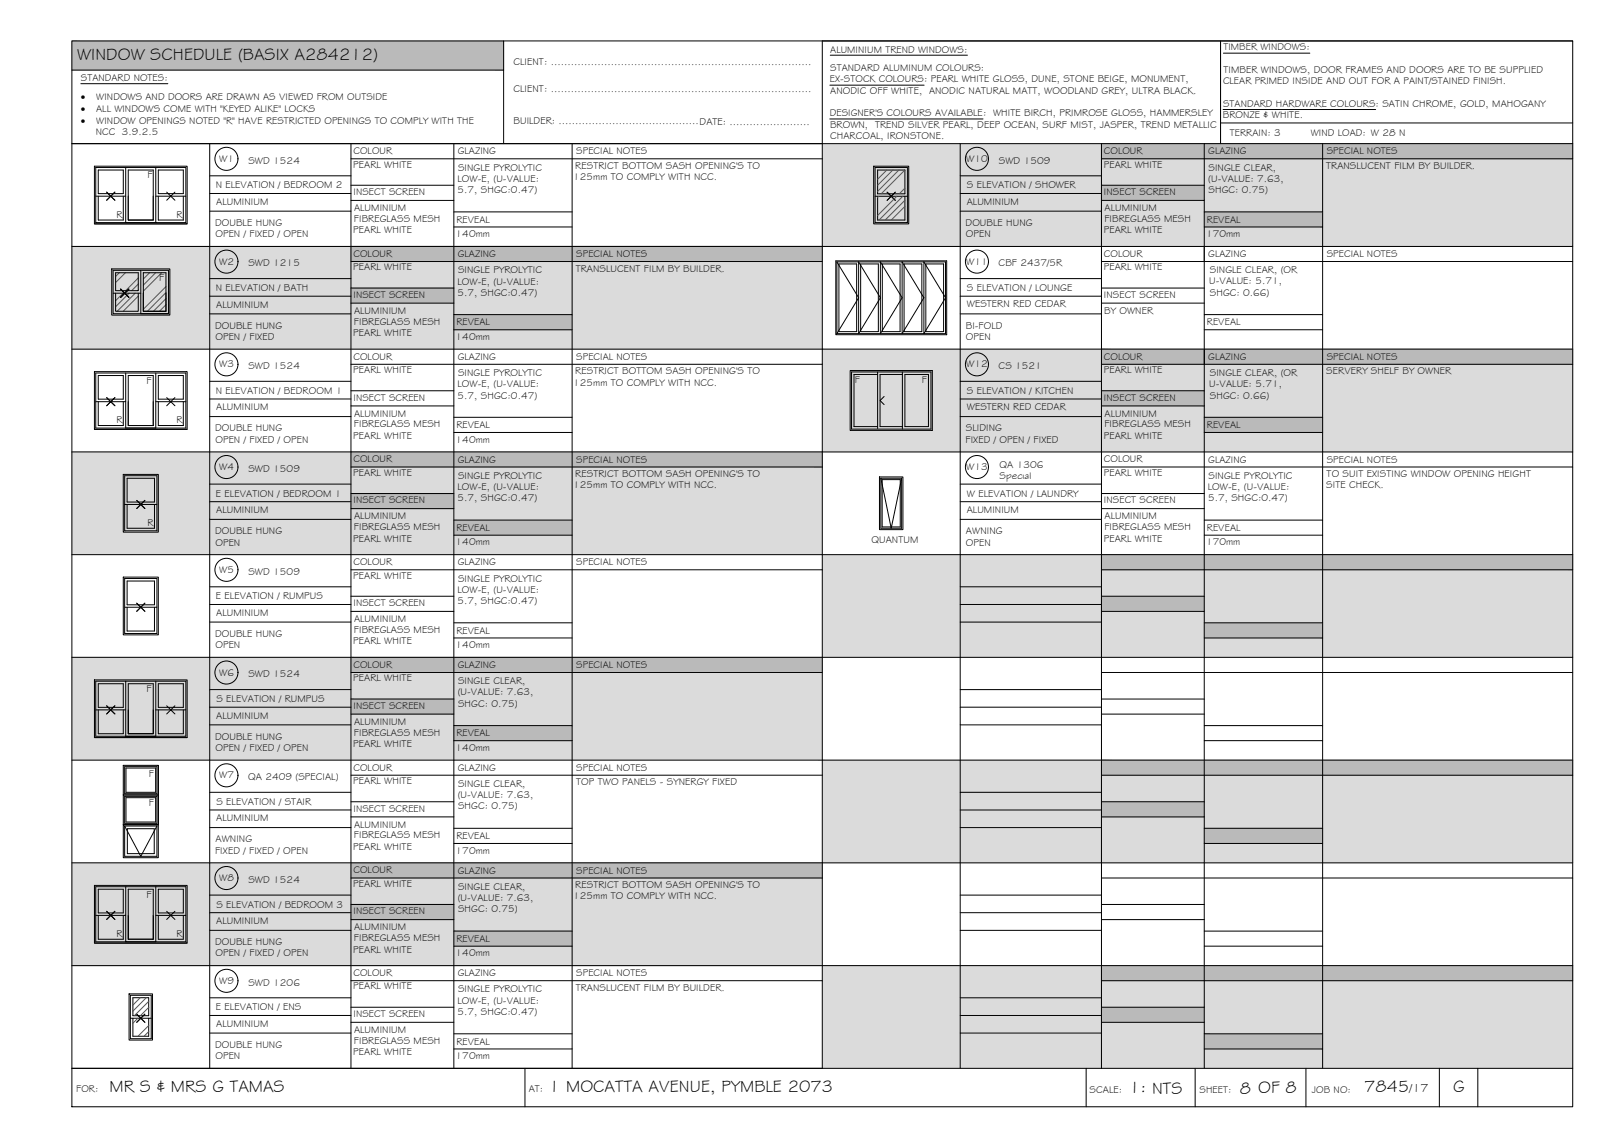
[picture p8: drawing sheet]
<svg xmlns="http://www.w3.org/2000/svg" width="420mm" height="297mm" viewBox="0 0 420 297" stroke-linecap="round" stroke-linejoin="round" font-family="sans-serif">
<!-- layer: WINDOW SCHEDULE HATCH -->
<g fill="#dbdbdb" stroke="#dbdbdb" stroke-width=".26">
<path d="M213.7 37.3l195 26.7v-26.7zM213.7 37.3l195 26.7h-195z"/>
<path d="M18.7 64l195 26.7v-26.7zM18.7 64l195 26.7h-195z"/>
<path d="M213.7 90.7l195 26.7v-26.7zM213.7 90.7l195 26.7h-195z"/>
<path d="M18.7 117.4l195 26.7v-26.7zM18.7 117.4l195 26.7h-195z"/>
<path d="M213.7 144.1l195 26.7v-26.7zM213.7 144.1l195 26.7h-195z"/>
<path d="M18.7 170.8l195 26.7v-26.7zM18.7 170.8l195 26.7h-195z"/>
<path d="M213.7 197.5l195 26.7v-26.7zM213.7 197.5l195 26.7h-195z"/>
<path d="M18.7 224.2l195 26.7v-26.7zM18.7 224.2l195 26.7h-195z"/>
<path d="M213.7 250.9l195 26.7v-26.7zM213.7 250.9l195 26.7h-195z"/>
</g>
<g fill="#bababa" stroke="#bababa" stroke-width=".26">
<path d="M18.7 10.6l112.2 7.6v-7.6zM18.7 10.6l112.2 7.6h-112.2z"/>
<path d="M286.2 37.3l122.5 4v-4zM286.2 37.3l122.5 4h-122.5z"/>
<path d="M286.2 48.1l26.7 4v-4zM286.2 48.1l26.7 4h-26.7z"/>
<path d="M312.9 55.1l30.8 3.9v-3.9zM312.9 55.1l30.8 3.9h-30.8z"/>
<path d="M91.2 64l122.5 4v-4zM91.2 64l122.5 4h-122.5z"/>
<path d="M91.2 74.9l26.7 3.9v-3.9zM91.2 74.9l26.7 3.9h-26.7z"/>
<path d="M117.9 81.8l30.8 3.9v-3.9zM117.9 81.8l30.8 3.9h-30.8z"/>
<path d="M286.2 90.7l122.5 4v-4zM286.2 90.7l122.5 4h-122.5z"/>
<path d="M286.2 101.6l26.7 3.9v-3.9zM286.2 101.6l26.7 3.9h-26.7z"/>
<path d="M312.9 108.5l30.8 3.9v-3.9zM312.9 108.5l30.8 3.9h-30.8z"/>
<path d="M91.2 117.4l122.5 4v-4zM91.2 117.4l122.5 4h-122.5z"/>
<path d="M91.2 128.3l26.7 3.9v-3.9zM91.2 128.3l26.7 3.9h-26.7z"/>
<path d="M117.9 135.2l30.8 3.9v-3.9zM117.9 135.2l30.8 3.9h-30.8z"/>
<path d="M286.2 144.1l122.5 4v-4zM286.2 144.1l122.5 4h-122.5z"/>
<path d="M286.2 155l26.7 3.9v-3.9zM286.2 155l26.7 3.9h-26.7z"/>
<path d="M312.9 161.9l30.8 3.9v-3.9zM312.9 161.9l30.8 3.9h-30.8z"/>
<path d="M91.2 170.8l122.5 4v-4zM91.2 170.8l122.5 4h-122.5z"/>
<path d="M91.2 181.6l26.7 4v-4zM91.2 181.6l26.7 4h-26.7z"/>
<path d="M117.9 188.6l30.8 3.9v-3.9zM117.9 188.6l30.8 3.9h-30.8z"/>
<path d="M286.2 197.5l122.5 4v-4zM286.2 197.5l122.5 4h-122.5z"/>
<path d="M286.2 208.4l26.7 3.9v-3.9zM286.2 208.4l26.7 3.9h-26.7z"/>
<path d="M312.9 215.3l30.8 3.9v-3.9zM312.9 215.3l30.8 3.9h-30.8z"/>
<path d="M91.2 224.2l122.5 4v-4zM91.2 224.2l122.5 4h-122.5z"/>
<path d="M91.2 235l26.7 4v-4zM91.2 235l26.7 4h-26.7z"/>
<path d="M117.9 242l30.8 3.9v-3.9zM117.9 242l30.8 3.9h-30.8z"/>
<path d="M286.2 250.9l122.5 4v-4zM286.2 250.9l122.5 4h-122.5z"/>
<path d="M286.2 261.8l26.7 3.9v-3.9zM286.2 261.8l26.7 3.9h-26.7z"/>
<path d="M312.9 268.7l30.8 3.9v-3.9zM312.9 268.7l30.8 3.9h-30.8z"/>
</g>
<!-- layer: BORDER -->
<g fill="none" stroke="#000" stroke-width=".26">
<path d="M18.7 10.6h390v277h-390zM18.7 18.2h112.2M130.9 10.6v26.7M317.1 10.6v26.7M408.7 10.6h-195v267M18.7 37.3h390M54.5 37.3v240.3M91.2 37.3v240.3M117.9 37.3v240.3M148.7 37.3v240.3M249.5 37.3v240.3M286.2 37.3v240.3"/>
<path d="M312.9 37.3v240.3M317.1 32h91.6M343.7 37.3v240.3M54.5 45.7h36.7M54.5 50.3h36.7M54.5 54.9h36.7M91.2 41.3h122.5M91.2 48.1h26.7M91.2 52.1h26.7M117.9 55.1h30.8M117.9 59h30.8M249.5 45.7h36.7"/>
<path d="M249.5 50.3h36.7M249.5 54.9h36.7M286.2 41.3h122.5M286.2 48.1h26.7M286.2 52.1h26.7M312.9 55.1h30.8M312.9 59h30.8M18.7 64h390M54.5 72.4h36.7M54.5 77h36.7M91.2 68h122.5M91.2 74.9h26.7"/>
<path d="M91.2 78.8h26.7M249.5 72.4h36.7M249.5 77h36.7M286.2 68h122.5M286.2 74.9h26.7M286.2 78.8h26.7M18.7 90.7h390M54.5 81.6h36.7M54.5 99.1h36.7M91.2 94.7h122.5M117.9 81.8h30.8M117.9 85.7h30.8"/>
<path d="M249.5 81.6h36.7M249.5 99.1h36.7M286.2 94.7h122.5M312.9 81.8h30.8M312.9 85.7h30.8M18.7 117.4h390M54.5 103.7h36.7M54.5 108.3h36.7M91.2 101.6h26.7M91.2 105.5h26.7M117.9 108.5h30.8M117.9 112.4h30.8"/>
<path d="M249.5 103.7h36.7M249.5 108.3h36.7M286.2 101.6h26.7M286.2 105.5h26.7M312.9 108.5h30.8M312.9 112.4h30.8M54.5 125.8h36.7M54.5 130.4h36.7M54.5 135h36.7M91.2 121.4h122.5M91.2 128.3h26.7M91.2 132.2h26.7"/>
<path d="M117.9 135.2h30.8M117.9 139.1h30.8M249.5 125.8h36.7M249.5 130.4h36.7M249.5 135h36.7M286.2 121.4h122.5M286.2 128.3h26.7M286.2 132.2h26.7M312.9 135.2h30.8M312.9 139.1h30.8M18.7 144.1h390M54.5 152.5h36.7"/>
<path d="M54.5 157.1h36.7M91.2 148.1h122.5M91.2 155h26.7M91.2 158.9h26.7M249.5 152.5h36.7M249.5 157.1h36.7M286.2 148.1h122.5M286.2 155h26.7M286.2 158.9h26.7M18.7 170.8h390M54.5 161.7h36.7M54.5 179.2h36.7"/>
<path d="M91.2 174.8h122.5M117.9 161.9h30.8M117.9 165.8h30.8M249.5 161.7h36.7M249.5 179.2h36.7M286.2 174.8h122.5M312.9 161.9h30.8M312.9 165.8h30.8M18.7 197.5h390M54.5 183.8h36.7M54.5 188.4h36.7M91.2 181.7h26.7"/>
<path d="M91.2 185.6h26.7M117.9 188.6h30.8M117.9 192.5h30.8M249.5 183.8h36.7M249.5 188.4h36.7M286.2 181.7h26.7M286.2 185.6h26.7M312.9 188.6h30.8M312.9 192.5h30.8M54.5 205.9h36.7M54.5 210.5h36.7M54.5 215.1h36.7"/>
<path d="M91.2 201.5h122.5M91.2 208.4h26.7M91.2 212.3h26.7M117.9 215.3h30.8M117.9 219.2h30.8M249.5 205.9h36.7M249.5 210.5h36.7M249.5 215.1h36.7M286.2 201.5h122.5M286.2 208.4h26.7M286.2 212.3h26.7M312.9 215.3h30.8"/>
<path d="M312.9 219.2h30.8M18.7 224.2h390M54.5 232.6h36.7M54.5 237.2h36.7M91.2 228.2h122.5M91.2 235h26.7M91.2 239h26.7M249.5 232.6h36.7M249.5 237.2h36.7M286.2 228.2h122.5M286.2 235h26.7M286.2 239h26.7"/>
<path d="M18.7 250.9h390M54.5 241.8h36.7M54.5 259.3h36.7M91.2 254.9h122.5M117.9 242h30.8M117.9 245.9h30.8M249.5 241.8h36.7M249.5 259.3h36.7M286.2 254.9h122.5M312.9 242h30.8M312.9 245.9h30.8M18.7 277.6h390"/>
<path d="M54.5 263.9h36.7M54.5 268.5h36.7M91.2 261.8h26.7M91.2 265.7h26.7M117.9 268.7h30.8M117.9 272.6h30.8M136.4 277.6v10M249.5 263.9h36.7M249.5 268.5h36.7M282.2 277.6v10M286.2 261.8h26.7M286.2 265.7h26.7"/>
<path d="M310.5 277.6v10M312.9 268.7h30.8M312.9 272.6h30.8M339.3 277.6v10M374 277.6v10M384 277.6v10"/>
</g>
<!-- layer: TEXT -->
<path d="M215.7 14.3h35.7M317.9 13.8h22.4M21 21.8h22.6M215.6 30.9h39.8M215.6 22.1h24.5M317.8 28.5h39.6M312.9 64.3v3.7M312.9 91v3.7" fill="none" stroke="#000" stroke-width=".26"/>
<!-- layer: WINDOWS -->
<g fill="none" stroke="#000" stroke-width=".26">
<path d="M24.9 43.5h23.4v14.3h-23.4zM24.9 51h7.8M25.5 44.2h6.5v6.1h-6.5zM25.5 51v6.2h6.5v-6.2M27.7 52l1.1-1 1.1 1M27.7 49.9l1.1 1.1 1.1-1.1-1.1 1.1zM32.7 43.5v14.3M33.3 51v6.2h6.5v-6.2M33.3 44.2h6.5v13h-6.5zM40.5 43.5v14.3M40.5 51h7.8M41.1 44.2h6.5v6.1h-6.5z"/>
<path d="M41.1 51v6.2h6.5v-6.2M43.3 49.9l1.1 1.1 1.1-1.1M43.3 52l1.1-1 1.1 1M227.4 43.5h8.4v14.3h-8.4zM227.4 51h8.4M228 44.2h7.1v6.2h-7.1zM228 51v6.2h7.1v-6.2M230.5 49.9l2.1 2.2M232.6 49.9l-2.1 2.2M29.4 70.2h14.4v11.3h-14.4zM29.4 76.2h7.2M30 76.2v4.7h5.9v-4.7"/>
<path d="M30 70.9h5.9v4.6h-5.9zM31.4 75.1l2.1 2.2M33.5 75.1l-2.1 2.2 2.1-2.2M33.5 75.1l-2.1 2.2M36.6 70.2v11.3h7.2M37.2 76.2v4.7v-10h5.9v10h-5.9h5.9v-4.7M217.5 68.1h28.2v18.6h-28.2M217.5 68.1v18.6M217.5 68.1l5.6 9.3-5.6 9.3M218 68.6h4.6v17.6h-4.6zM223.1 68.1l5.7 9.3-5.7 9.3zM223.6 68.6h4.6v17.6h-4.6z"/>
<path d="M228.8 68.1l5.6 9.3-5.6 9.3zM229.3 68.6h4.6v17.6h-4.6zM234.4 68.1l5.7 9.3-5.7 9.3zM234.9 68.6h4.6v17.6h-4.6zM240.1 68.1l5.6 9.3-5.6 9.3zM240.6 68.6h4.6v17.6h-4.6zM24.9 96.9h23.4v14.3h-23.4zM25.5 97.6h6.5v6.1h-6.5zM32.7 96.9v14.3M33.3 97.6h6.5v13h-6.5zM40.5 96.9v14.3M41.1 97.6h6.5v6.1h-6.5z"/>
<path d="M221.3 96.7h20.6v14.8h-20.6zM228 96.7v14.7M228 97.3h-6.1v13.6h6.1M234.5 96.7v14.8M234.5 97.3h-5.8v13.6h5.8M235.1 97.3h6.1v13.6h-6.1zM24.9 104.4h7.8M25.5 104.4v6.2h6.5v-6.2M27.7 105.4l1.1-1 1.1 1M27.7 103.3l1.1 1.1 1.1-1.1-1.1 1.1zM33.3 104.4v6.2h6.5v-6.2M40.5 104.4h7.8"/>
<path d="M41.1 104.4v6.2h6.5v-6.2M43.3 103.3l1.1 1.1 1.1-1.1M43.3 105.4l1.1-1 1.1 1M229.7 103l-1 1.1 1 1M32.4 123.6h8.4v14.3h-8.4zM32.4 131.1h8.4M33 124.3h7.1v6.2h-7.1zM33 131.1v6.2h7.1v-6.2M35.5 130l2.1 2.2M37.6 130l-2.1 2.2M228.9 124.3l2.7 13 2.7-13M228.9 124.3h5.4"/>
<path d="M228.9 124.3v13h5.4v-13M229.2 124.6h4.7v12.3h-4.7zM32.4 150.3h8.4v14.3h-8.4zM32.4 157.8h8.4M33 151h7.1v6.2h-7.1zM33 157.8v6.2h7.1v-6.2M35.5 156.8l2.1 2.1M37.6 156.8l-2.1 2.1M24.9 177h23.4v14.3h-23.4zM25.5 177.7h6.5v6.1h-6.5zM32.7 177v14.3M33.3 177.7h6.5v13h-6.5z"/>
<path d="M40.5 177v14.3M41.1 177.7h6.5v6.1h-6.5zM24.9 184.5h7.8M25.5 184.5v6.2h6.5v-6.2M27.7 185.5l1.1-1 1.1 1M27.7 183.4l1.1 1.1 1.1-1.1-1.1 1.1zM32.4 199.2h8.4v7.1h-8.4zM32.7 199.6h7.7v6.3h-7.7zM33.3 184.5v6.2h6.5v-6.2M40.5 184.5h7.8M41.1 184.5v6.2h6.5v-6.2M41.1 198.9v15.4"/>
<path d="M43.3 183.4l1.1 1.1 1.1-1.1M43.3 185.5l1.1-1 1.1 1M32.4 214.7l4.2 7.8 4.2-7.8M32.4 207h8.4v7h-8.4zM32.4 214.7v7.8h8.4v-7.8M32.4 214.7h8.4M32.7 207.3h7.7v6.3h-7.7zM33.1 215.4h7v6.4h-7zM24.9 230.4h23.4v14.3h-23.4zM24.9 237.9h7.8M25.5 231.1h6.5v6.2h-6.5zM25.5 237.9v6.2h6.5v-6.2"/>
<path d="M27.7 238.9l1.1-1 1.1 1M27.7 236.8l1.1 1.1 1.1-1.1-1.1 1.1zM32.7 230.4v14.3M33.3 237.9v6.2h6.5v-6.2M33.3 231.1h6.5v13h-6.5zM40.5 230.4v14.3M40.5 237.9h7.8M41.1 231.1h6.5v6.2h-6.5zM41.1 237.9v6.2h6.5v-6.2M43.3 236.8l1.1 1.1 1.1-1.1M43.3 238.9l1.1-1 1.1 1M33.9 258.6h5.4v11.3h-5.4z"/>
<path d="M34.5 259.3h4.1v4.7h-4.1zM33.9 264.6h5.4M34.5 264.6v4.7h4.1v-4.7M35.5 263.6l2.1 2.1M37.6 263.6l-2.1 2.1"/>
<circle cx="58.8" cy="41.3" r="3"/>
<circle cx="253.8" cy="41.3" r="3"/>
<circle cx="58.8" cy="68" r="3"/>
<circle cx="253.8" cy="68" r="3"/>
<circle cx="58.8" cy="94.7" r="3"/>
<circle cx="253.8" cy="94.7" r="3"/>
<circle cx="58.8" cy="121.4" r="3"/>
<circle cx="253.8" cy="121.4" r="3"/>
<circle cx="58.8" cy="148.1" r="3"/>
<circle cx="58.8" cy="174.8" r="3"/>
<circle cx="58.8" cy="201.5" r="3"/>
<circle cx="58.8" cy="228.2" r="3"/>
<circle cx="58.8" cy="254.9" r="3"/>
</g>
<!-- layer: NEWWORK -->
<g fill="none" stroke="#000" stroke-width=".26">
<path d="M24.5 43.2h24.1v15h-24.1zM24.5 58.2h24.1M227 43.2h9.1v15h-9.1zM29 69.9h15.1v12h-15.1zM217.2 67.8h28.8v19.2h-28.8zM24.5 96.6h24.1v15h-24.1zM220.9 96.3h21.4v15.6h-21.4zM24.5 111.6h24.1M32 123.3h9.1v15h-9.1zM228.5 123.9h6.1v13.7h-6.1zM32 150h9.1v15h-9.1zM24.5 176.7h24.1v15h-24.1z"/>
<path d="M24.5 191.7h24.1M32 198.9h9.1v7.7h-9.1zM32 214.3h9.1v8.6h-9.1zM32 206.6h9.1v7.7h-9.1zM24.5 230.1h24.1v15h-24.1zM24.5 245.1h24.1M33.5 258.3h6.1v12h-6.1z"/>
</g>
<!-- layer: HATCH -->
<g fill="none" stroke="#545454" stroke-width=".26">
<path d="M228.3 51l-.3 .3M230.4 44.2l-2.4 2.4M232 44.2l-4 3.9M233 51l-5 5M233.6 44.2l-5.6 5.5M234.6 51l-6.2 6.2M235.1 48.9l-1.4 1.5M235.1 52.1l-5.1 5.1M235.1 44.2l-6.1 6.2M235.1 53.6l-3.5 3.6M31 70.9l-1 1M32 76.2l-2 1.9"/>
<path d="M32.6 70.9l-2.5 2.5M33.6 76.2l-3.6 3.5M35.1 76.2l-4.7 4.7M35.9 77l-3.9 3.9M35.9 72.2l-3.3 3.3M36 73.8l-1.8 1.7M36 75.3l-.2 .2M37.3 70.9h-.1M38.9 70.9l-1.7 1.6M40.4 70.9l-3.2 3.2M42 70.9l-4.8 4.8M43.1 74.5l-5.9 5.9"/>
<path d="M43.1 76l-4.8 4.9M43.1 77.6l-3.2 3.3M43.1 79.2l-1.7 1.7M36.4 259.3l-1.9 2M38 259.3l-3.5 3.5M35.9 264.6l-1.4 1.4M38.7 266.5l-2.8 2.7M38.7 268l-1.2 1.2M38.7 260.2l-3.8 3.7M38.7 261.8l-2.2 2.1"/>
</g>
<g font-size="4.5">
<text x="20" y="15.6">WINDOW SCHEDULE (BASIX A284212)</text>
<text x="28.5" y="283.7">MR S &amp; MRS G TAMAS</text>
<text x="142.6" y="283.7">1 MOCATTA AVENUE, PYMBLE 2073</text>
<text x="293.4" y="284">1: NTS</text>
<text x="322.2" y="284.2">8 OF 8</text>
<text x="354.5" y="283.8">7845</text>
<text x="377.6" y="283.8">G</text>
</g>
<text font-size="3.2" x="366.3" y="283.8">/17</text>
<g font-size="2.6">
<text x="133.4" y="16.9">CLIENT: ..............................................................................</text>
<text x="215.7" y="13.6">ALUMINIUM TREND WINDOWS:</text>
<text x="317.9" y="13.1">TIMBER WINDOWS:</text>
<text x="21" y="21.1">STANDARD NOTES:</text>
<text x="215.6" y="21.4">EX-STOCK COLOURS: PEARL WHITE GLOSS, DUNE, STONE BEIGE, MONUMENT,</text>
<text x="215.7" y="18.5">STANDARD ALUMINUM COLOURS:</text>
<text x="317.8" y="21.9">CLEAR PRIMED INSIDE AND OUT FOR A PAINT/STAINED FINISH.</text>
<text x="317.9" y="19">TIMBER WINDOWS, DOOR FRAMES AND DOORS ARE TO BE SUPPLIED</text>
<text x="21" y="26.1">·</text>
<text x="21" y="29.1">·</text>
<text x="25" y="29.1">ALL WINDOWS COME WITH &quot;KEYED ALIKE&quot; LOCKS</text>
<text x="25" y="26.1">WINDOWS AND DOORS ARE DRAWN AS VIEWED FROM OUTSIDE</text>
<text x="133.4" y="24">CLIENT: ..............................................................................</text>
<text x="215.7" y="24.4">ANODIC OFF WHITE, ANODIC NATURAL MATT, WOODLAND GREY, ULTRA BLACK.</text>
<text x="317.8" y="27.7">STANDARD HARDWARE COLOURS: SATIN CHROME, GOLD, MAHOGANY</text>
<text x="21" y="32.1">·</text>
<text x="24.9" y="35.1">NCC 3.9.2.5</text>
<text x="25" y="32.1">WINDOW OPENINGS NOTED &quot;R&quot; HAVE RESTRICTED OPENINGS TO COMPLY WITH THE</text>
<text x="133.4" y="32.3">BUILDER: ..........................................DATE: ........................</text>
<text x="215.6" y="30.2">DESIGNER'S COLOURS AVAILABLE: WHITE BIRCH, PRIMROSE GLOSS, HAMMERSLEY</text>
<text x="215.7" y="33.2">BROWN, TREND SILVER PEARL, DEEP OCEAN, SURF MIST, JASPER, TREND METALLIC</text>
<text x="317.7" y="30.7">BRONZE &amp; WHITE.</text>
<text x="319.6" y="35.4">TERRAIN: 3</text>
<text x="340.6" y="35.4">WIND LOAD: W 28 N</text>
<text x="91.8" y="40.1">COLOUR</text>
<text x="119" y="40.1">GLAZING</text>
<text x="149.7" y="40.1">SPECIAL NOTES</text>
<text x="215.7" y="36.1">CHARCOAL, IRONSTONE.</text>
<text x="286.8" y="40.1">COLOUR</text>
<text x="314" y="40.1">GLAZING</text>
<text x="344.7" y="40.1">SPECIAL NOTES</text>
<text x="38.4" y="46.2">F</text>
<text x="57" y="42.1">W1</text>
<text x="64.5" y="42.6">SWD 1524</text>
<text x="91.8" y="43.5">PEARL WHITE</text>
<text x="118.9" y="47.2">LOW-E, (U-VALUE:</text>
<text x="119" y="44.3">SINGLE PYROLYTIC</text>
<text x="149" y="46.8">125mm TO COMPLY WITH NCC.</text>
<text x="149.5" y="43.9">RESTRICT BOTTOM SASH OPENING'S TO</text>
<text x="251.1" y="42.1">W10</text>
<text x="259.5" y="42.6">SWD 1509</text>
<text x="286.8" y="43.5">PEARL WHITE</text>
<text x="313.9" y="47.2">(U-VALUE: 7.63,</text>
<text x="314" y="44.3">SINGLE CLEAR,</text>
<text x="344.6" y="43.9">TRANSLUCENT FILM BY BUILDER.</text>
<text x="56.1" y="49">N ELEVATION / BEDROOM 2</text>
<text x="56.2" y="53.2">ALUMINIUM</text>
<text x="91.8" y="50.7">INSECT SCREEN</text>
<text x="118.9" y="50.2">5.7, SHGC:0.47)</text>
<text x="251.2" y="49">S ELEVATION / SHOWER</text>
<text x="251.2" y="53.2">ALUMINIUM</text>
<text x="286.9" y="50.7">INSECT SCREEN</text>
<text x="314" y="50.2">SHGC: 0.75)</text>
<text x="30.3" y="56.7">R</text>
<text x="45.9" y="56.7">R</text>
<text x="55.9" y="58.7">DOUBLE HUNG</text>
<text x="92" y="57.7">FIBREGLASS MESH</text>
<text x="92" y="54.9">ALUMINIUM</text>
<text x="118.6" y="57.9">REVEAL</text>
<text x="250.9" y="58.8">DOUBLE HUNG</text>
<text x="287" y="57.7">FIBREGLASS MESH</text>
<text x="287" y="54.9">ALUMINIUM</text>
<text x="313.6" y="57.9">REVEAL</text>
<text x="56" y="61.6">OPEN / FIXED / OPEN</text>
<text x="91.8" y="60.7">PEARL WHITE</text>
<text x="118.4" y="61.7">140mm</text>
<text x="251" y="61.7">OPEN</text>
<text x="286.8" y="60.7">PEARL WHITE</text>
<text x="313.4" y="61.7">170mm</text>
<text x="57" y="68.8">W2</text>
<text x="64.5" y="69.3">SWD 1215</text>
<text x="91.8" y="70.2">PEARL WHITE</text>
<text x="91.8" y="66.8">COLOUR</text>
<text x="119" y="66.9">GLAZING</text>
<text x="119" y="71">SINGLE PYROLYTIC</text>
<text x="149.6" y="70.6">TRANSLUCENT FILM BY BUILDER.</text>
<text x="149.7" y="66.9">SPECIAL NOTES</text>
<text x="251.1" y="68.8">W11</text>
<text x="259.5" y="69.3">CBF 2437/5R</text>
<text x="286.8" y="70.2">PEARL WHITE</text>
<text x="286.8" y="66.8">COLOUR</text>
<text x="314" y="66.9">GLAZING</text>
<text x="314.4" y="71">SINGLE CLEAR, (OR</text>
<text x="344.7" y="66.9">SPECIAL NOTES</text>
<text x="41.4" y="73.1">F</text>
<text x="56.1" y="75.7">N ELEVATION / BATH</text>
<text x="91.8" y="77.4">INSECT SCREEN</text>
<text x="118.9" y="73.9">LOW-E, (U-VALUE:</text>
<text x="118.9" y="76.9">5.7, SHGC:0.47)</text>
<text x="251.2" y="75.7">S ELEVATION / LOUNGE</text>
<text x="286.9" y="77.4">INSECT SCREEN</text>
<text x="314.2" y="73.9">U-VALUE: 5.71,</text>
<text x="314.4" y="76.9">SHGC: 0.66)</text>
<text x="56.2" y="79.9">ALUMINIUM</text>
<text x="92" y="81.6">ALUMINIUM</text>
<text x="251.2" y="79.9">WESTERN RED CEDAR</text>
<text x="286.9" y="81.6">BY OWNER</text>
<text x="55.9" y="85.4">DOUBLE HUNG</text>
<text x="56" y="88.3">OPEN / FIXED</text>
<text x="91.8" y="87.4">PEARL WHITE</text>
<text x="92" y="84.4">FIBREGLASS MESH</text>
<text x="118.4" y="88.3">140mm</text>
<text x="118.6" y="84.6">REVEAL</text>
<text x="251" y="85.5">BI-FOLD</text>
<text x="251" y="88.4">OPEN</text>
<text x="313.6" y="84.6">REVEAL</text>
<text x="57" y="95.5">W3</text>
<text x="64.5" y="96">SWD 1524</text>
<text x="91.8" y="93.5">COLOUR</text>
<text x="119" y="93.5">GLAZING</text>
<text x="149.7" y="93.5">SPECIAL NOTES</text>
<text x="251.1" y="95.5">W12</text>
<text x="259.5" y="96">CS 1521</text>
<text x="286.8" y="93.5">COLOUR</text>
<text x="314" y="93.5">GLAZING</text>
<text x="344.7" y="93.5">SPECIAL NOTES</text>
<text x="38.1" y="99.8">F</text>
<text x="91.8" y="96.9">PEARL WHITE</text>
<text x="118.9" y="100.6">LOW-E, (U-VALUE:</text>
<text x="119" y="97.7">SINGLE PYROLYTIC</text>
<text x="149" y="100.2">125mm TO COMPLY WITH NCC.</text>
<text x="149.5" y="97.3">RESTRICT BOTTOM SASH OPENING'S TO</text>
<text x="222.1" y="99.5">F</text>
<text x="239.5" y="99.5">F</text>
<text x="286.8" y="96.9">PEARL WHITE</text>
<text x="314.2" y="100.6">U-VALUE: 5.71,</text>
<text x="314.4" y="97.7">SINGLE CLEAR, (OR</text>
<text x="344.6" y="97.3">SERVERY SHELF BY OWNER</text>
<text x="56.1" y="102.4">N ELEVATION / BEDROOM 1</text>
<text x="56.2" y="106.7">ALUMINIUM</text>
<text x="91.8" y="104.1">INSECT SCREEN</text>
<text x="118.9" y="103.6">5.7, SHGC:0.47)</text>
<text x="251.2" y="102.4">S ELEVATION / KITCHEN</text>
<text x="251.2" y="106.6">WESTERN RED CEDAR</text>
<text x="286.9" y="104.1">INSECT SCREEN</text>
<text x="314.4" y="103.6">SHGC: 0.66)</text>
<text x="30.3" y="110">R</text>
<text x="45.9" y="110">R</text>
<text x="55.9" y="112.1">DOUBLE HUNG</text>
<text x="92" y="111.1">FIBREGLASS MESH</text>
<text x="92" y="108.3">ALUMINIUM</text>
<text x="118.6" y="111.3">REVEAL</text>
<text x="251" y="112.1">SLIDING</text>
<text x="287" y="111.1">FIBREGLASS MESH</text>
<text x="287" y="108.3">ALUMINIUM</text>
<text x="313.6" y="111.3">REVEAL</text>
<text x="56" y="115">OPEN / FIXED / OPEN</text>
<text x="91.8" y="114.1">PEARL WHITE</text>
<text x="118.4" y="115">140mm</text>
<text x="250.9" y="115">FIXED / OPEN / FIXED</text>
<text x="286.8" y="114.1">PEARL WHITE</text>
<text x="57" y="122.2">W4</text>
<text x="64.5" y="122.7">SWD 1509</text>
<text x="91.8" y="123.6">PEARL WHITE</text>
<text x="91.8" y="120.2">COLOUR</text>
<text x="119" y="120.3">GLAZING</text>
<text x="119" y="124.4">SINGLE PYROLYTIC</text>
<text x="149.5" y="124">RESTRICT BOTTOM SASH OPENING'S TO</text>
<text x="149.7" y="120.3">SPECIAL NOTES</text>
<text x="251.1" y="122.2">W13</text>
<text x="259.7" y="121.6">QA 1306</text>
<text x="259.7" y="124.5">Special</text>
<text x="286.8" y="123.6">PEARL WHITE</text>
<text x="286.8" y="120.2">COLOUR</text>
<text x="314" y="120.3">GLAZING</text>
<text x="314" y="124.4">SINGLE PYROLYTIC</text>
<text x="344.7" y="124">TO SUIT EXISTING WINDOW OPENING HEIGHT</text>
<text x="344.7" y="120.3">SPECIAL NOTES</text>
<text x="56.1" y="129.1">E ELEVATION / BEDROOM 1</text>
<text x="91.8" y="130.8">INSECT SCREEN</text>
<text x="118.9" y="127.4">LOW-E, (U-VALUE:</text>
<text x="118.9" y="130.3">5.7, SHGC:0.47)</text>
<text x="149" y="126.9">125mm TO COMPLY WITH NCC.</text>
<text x="251.2" y="129.1">W ELEVATION / LAUNDRY</text>
<text x="286.9" y="130.8">INSECT SCREEN</text>
<text x="313.9" y="127.4">LOW-E, (U-VALUE:</text>
<text x="313.9" y="130.3">5.7, SHGC:0.47)</text>
<text x="344.6" y="126.9">SITE CHECK.</text>
<text x="38.4" y="136.8">R</text>
<text x="56.2" y="133.3">ALUMINIUM</text>
<text x="92" y="137.8">FIBREGLASS MESH</text>
<text x="92" y="135">ALUMINIUM</text>
<text x="118.6" y="138">REVEAL</text>
<text x="251.2" y="133.3">ALUMINIUM</text>
<text x="287" y="137.8">FIBREGLASS MESH</text>
<text x="287" y="135">ALUMINIUM</text>
<text x="313.6" y="138">REVEAL</text>
<text x="55.9" y="138.9">DOUBLE HUNG</text>
<text x="56" y="141.8">OPEN</text>
<text x="91.8" y="140.8">PEARL WHITE</text>
<text x="118.4" y="141.7">140mm</text>
<text x="226.4" y="141.1">QUANTUM</text>
<text x="251" y="141.8">OPEN</text>
<text x="251" y="138.9">AWNING</text>
<text x="286.8" y="140.8">PEARL WHITE</text>
<text x="313.4" y="141.7">170mm</text>
<text x="57" y="148.9">W5</text>
<text x="64.5" y="149.4">SWD 1509</text>
<text x="91.8" y="146.9">COLOUR</text>
<text x="119" y="147">GLAZING</text>
<text x="149.7" y="147">SPECIAL NOTES</text>
<text x="56.1" y="155.8">E ELEVATION / RUMPUS</text>
<text x="91.8" y="150.3">PEARL WHITE</text>
<text x="118.9" y="154">LOW-E, (U-VALUE:</text>
<text x="119" y="151.1">SINGLE PYROLYTIC</text>
<text x="56.2" y="160">ALUMINIUM</text>
<text x="91.8" y="157.5">INSECT SCREEN</text>
<text x="92" y="161.7">ALUMINIUM</text>
<text x="118.9" y="157">5.7, SHGC:0.47)</text>
<text x="55.9" y="165.6">DOUBLE HUNG</text>
<text x="91.8" y="167.5">PEARL WHITE</text>
<text x="92" y="164.5">FIBREGLASS MESH</text>
<text x="118.6" y="164.7">REVEAL</text>
<text x="56" y="168.5">OPEN</text>
<text x="91.8" y="173.6">COLOUR</text>
<text x="118.4" y="168.4">140mm</text>
<text x="119" y="173.6">GLAZING</text>
<text x="149.7" y="173.6">SPECIAL NOTES</text>
<text x="38.1" y="179.9">F</text>
<text x="57" y="175.6">W6</text>
<text x="64.5" y="176.1">SWD 1524</text>
<text x="91.8" y="177.1">PEARL WHITE</text>
<text x="119" y="177.8">SINGLE CLEAR,</text>
<text x="56.2" y="182.5">S ELEVATION / RUMPUS</text>
<text x="91.8" y="184.2">INSECT SCREEN</text>
<text x="118.9" y="180.7">(U-VALUE: 7.63,</text>
<text x="119" y="183.7">SHGC: 0.75)</text>
<text x="56.2" y="186.7">ALUMINIUM</text>
<text x="92" y="191.2">FIBREGLASS MESH</text>
<text x="92" y="188.4">ALUMINIUM</text>
<text x="118.6" y="191.4">REVEAL</text>
<text x="55.9" y="192.2">DOUBLE HUNG</text>
<text x="56" y="195.1">OPEN / FIXED / OPEN</text>
<text x="91.8" y="194.2">PEARL WHITE</text>
<text x="118.4" y="195.1">140mm</text>
<text x="38.7" y="201.8">F</text>
<text x="57" y="202.3">W7</text>
<text x="64.5" y="202.7">QA 2409 (SPECIAL)</text>
<text x="91.8" y="203.7">PEARL WHITE</text>
<text x="91.8" y="200.3">COLOUR</text>
<text x="119" y="200.4">GLAZING</text>
<text x="149.7" y="200.4">SPECIAL NOTES</text>
<text x="38.7" y="209.5">F</text>
<text x="56.2" y="209.2">S ELEVATION / STAIR</text>
<text x="118.9" y="207.4">(U-VALUE: 7.63,</text>
<text x="119" y="204.5">SINGLE CLEAR,</text>
<text x="149.7" y="204.1">TOP TWO PANELS - SYNERGY FIXED</text>
<text x="56.2" y="213.4">ALUMINIUM</text>
<text x="91.8" y="210.9">INSECT SCREEN</text>
<text x="92" y="215.1">ALUMINIUM</text>
<text x="119" y="210.4">SHGC: 0.75)</text>
<text x="55.9" y="221.8">FIXED / FIXED / OPEN</text>
<text x="56" y="218.9">AWNING</text>
<text x="91.8" y="220.9">PEARL WHITE</text>
<text x="92" y="217.9">FIBREGLASS MESH</text>
<text x="118.4" y="221.8">170mm</text>
<text x="118.6" y="218.1">REVEAL</text>
<text x="91.8" y="227">COLOUR</text>
<text x="119" y="227">GLAZING</text>
<text x="149.7" y="227.1">SPECIAL NOTES</text>
<text x="38.1" y="233.3">F</text>
<text x="57" y="229">W8</text>
<text x="64.5" y="229.5">SWD 1524</text>
<text x="91.8" y="230.5">PEARL WHITE</text>
<text x="119" y="231.2">SINGLE CLEAR,</text>
<text x="149" y="233.7">125mm TO COMPLY WITH NCC.</text>
<text x="149.5" y="230.8">RESTRICT BOTTOM SASH OPENING'S TO</text>
<text x="56.2" y="235.9">S ELEVATION / BEDROOM 3</text>
<text x="91.8" y="237.6">INSECT SCREEN</text>
<text x="118.9" y="234.1">(U-VALUE: 7.63,</text>
<text x="119" y="237.1">SHGC: 0.75)</text>
<text x="30.3" y="243.6">R</text>
<text x="45.9" y="243.6">R</text>
<text x="55.9" y="245.6">DOUBLE HUNG</text>
<text x="56.2" y="240.1">ALUMINIUM</text>
<text x="92" y="244.6">FIBREGLASS MESH</text>
<text x="92" y="241.8">ALUMINIUM</text>
<text x="118.6" y="244.8">REVEAL</text>
<text x="56" y="248.5">OPEN / FIXED / OPEN</text>
<text x="91.8" y="247.6">PEARL WHITE</text>
<text x="118.4" y="248.6">140mm</text>
<text x="57" y="255.7">W9</text>
<text x="64.5" y="256.2">SWD 1206</text>
<text x="91.8" y="257.1">PEARL WHITE</text>
<text x="91.8" y="253.7">COLOUR</text>
<text x="119" y="253.8">GLAZING</text>
<text x="119" y="257.9">SINGLE PYROLYTIC</text>
<text x="149.6" y="257.5">TRANSLUCENT FILM BY BUILDER.</text>
<text x="149.7" y="253.8">SPECIAL NOTES</text>
<text x="56.1" y="262.6">E ELEVATION / ENS</text>
<text x="118.9" y="260.9">LOW-E, (U-VALUE:</text>
<text x="118.9" y="263.8">5.7, SHGC:0.47)</text>
<text x="56.2" y="266.8">ALUMINIUM</text>
<text x="91.8" y="264.3">INSECT SCREEN</text>
<text x="92" y="268.5">ALUMINIUM</text>
<text x="55.9" y="272.4">DOUBLE HUNG</text>
<text x="56" y="275.3">OPEN</text>
<text x="91.8" y="274.3">PEARL WHITE</text>
<text x="92" y="271.3">FIBREGLASS MESH</text>
<text x="118.4" y="275.2">170mm</text>
<text x="118.6" y="271.5">REVEAL</text>
<text x="19.8" y="283.8">FOR:</text>
<text x="137.4" y="283.7">AT:</text>
<text x="283.1" y="284">SCALE:</text>
<text x="311.7" y="284">SHEET:</text>
<text x="340.9" y="284">JOB NO:</text>
</g>
</svg>
